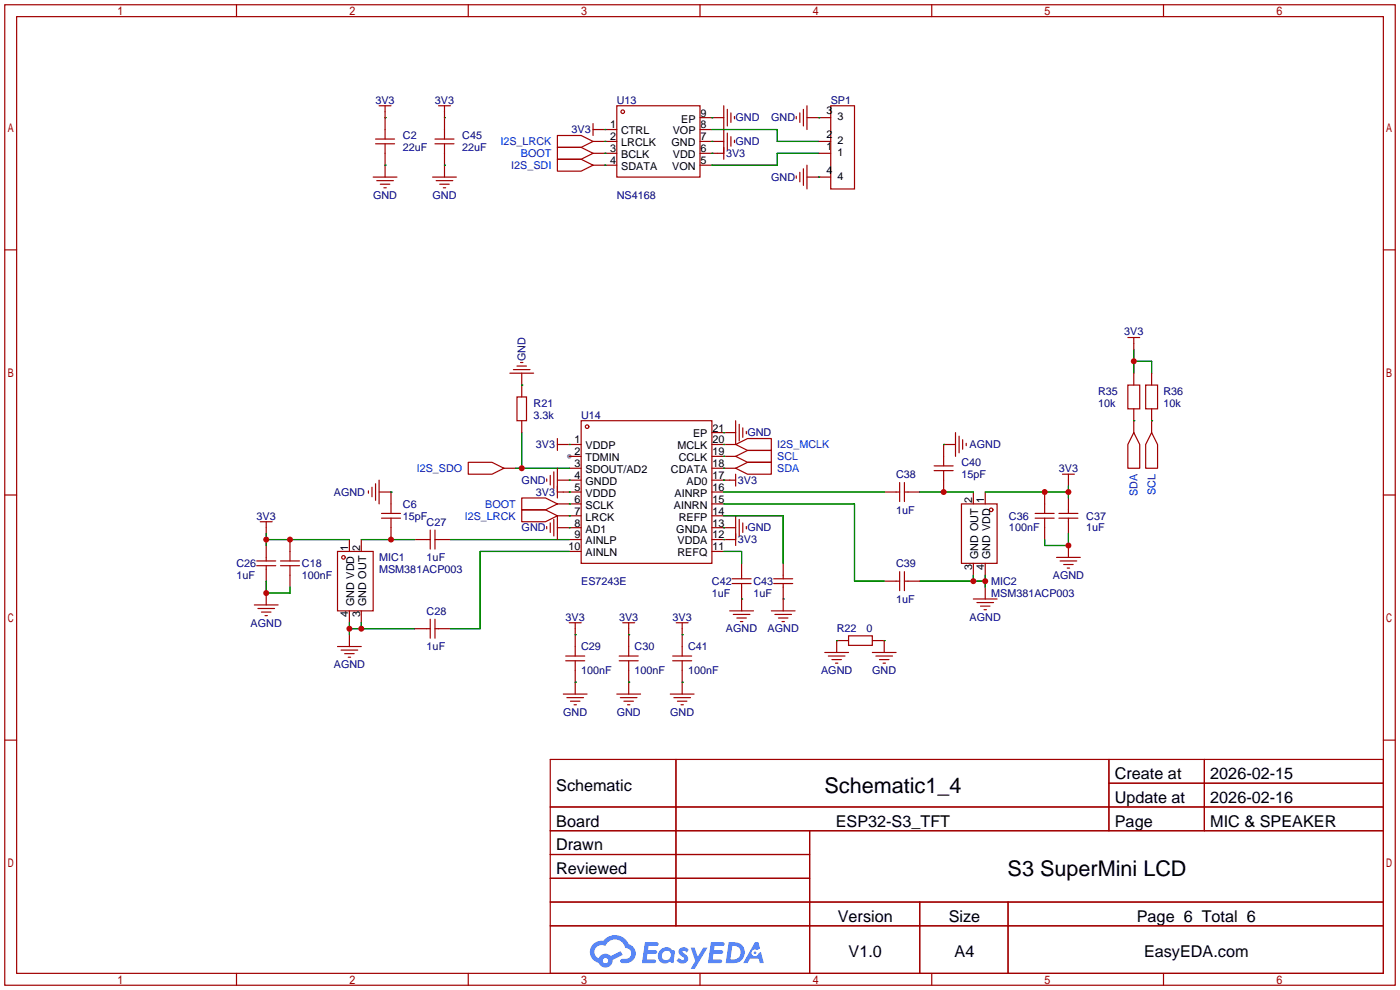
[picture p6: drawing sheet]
<svg xmlns="http://www.w3.org/2000/svg" width="299mm" height="212mm" viewBox="0 0 299 212" stroke-linecap="round" stroke-linejoin="round" font-family="sans-serif">
<circle cx="121.7" cy="97.5" r=".51" fill="#999"/>
<g fill="none" stroke="#a10000" stroke-width=".25">
<path d="M1 1h297.2v209.6h-297.2zM3.6 3.6h292.1v204.4h-292.1zM50.5 1v2.6M100.1 1v2.6M149.6 1v2.6M199.1 1v2.6M248.7 1v2.6M1 53.4h2.6M295.7 53.4h2.5M1 105.8h2.6M295.7 105.8h2.5M1 158.2h2.6"/>
<path d="M295.7 158.2h2.5M117.6 162.3h178.1v45.7h-178.1zM117.6 172.5h178.1M117.6 177.5h178.1M144.5 162.3v35.6M173 177.5v30.5M237 162.3v15.2M237 167.4h58.7M257.4 162.3v15.2M117.6 182.6h55.4M117.6 192.8h178.1M117.6 187.7h55.4"/>
<path d="M117.6 197.9h178.1M196.6 192.8v15.2M215.4 192.8v15.2M50.5 208v2.6M100.1 208v2.6M149.6 208v2.6M199.1 208v2.6M248.7 208v2.6"/>
</g>
<g fill="#5487ff">
<path d="M145.3 202.7a1.3 1.3 0 0 1 1.9 .3l-.4 .6a.54 .54 0 0 0-.9-.2l.1 .2a1.34 1.34 0 0 1 .9 1.8 1.47 1.47 0 0 1-2.3-.1l.5-.6 .8 .5a.31 .31 0 0 0 .4-.3 .31 .31 0 0 0-.3-.4 1.12 1.12 0 0 1-.7-1.8z"/>
<path d="M147.6 202.5h.9l.6 2 1.2-2h.9l-2.7 4.6h-.9l1-1.7z"/>
<path d="M137.8 201.4h1.7a1.31 1.31 0 0 1 1.2 .2 .4 .4 0 0 1-.3 .5l-1.8 .1-.1 .9h1.6a.4 .4 0 0 1 .4 .4 .4 .4 0 0 1-.5 .4h-1.6l-.2 1.2h1.4a.46 .46 0 0 1 .5 0 .46 .46 0 0 1 .1 .5l-.4 .2h-2.6z"/>
<path d="M151.9 201.4h1.7a1.32 1.32 0 0 1 1.2 .2 .39 .39 0 0 1-.3 .5l-1.8 .1-.1 .9h1.6a.4 .4 0 0 1 .4 .4 .4 .4 0 0 1-.4 .4h-1.7l-.2 1.2h1.4a.46 .46 0 0 1 .5 0 .46 .46 0 0 1 .1 .5l-.4 .2h-2.6z"/>
<path d="M161.3 201.4h.8l.3 1.3-.6 .4a.75 .75 0 0 0-1.1 .3 .75 .75 0 0 0 .5 1 .75 .75 0 0 0 .9-.7l.5-.2 .6 2.3h-.8l-.3-.9h-1.8l-.5 .9h-1z"/>
<path d="M155.7 201.4l-.6 4.4h1.5a2.27 2.27 0 0 0 2.6-2.2 2.27 2.27 0 0 0-2.7-2.2zM156.5 202.1a1.5 1.5 0 0 1 1.8 1.6 1.5 1.5 0 0 1-1.9 1.4h-.3z"/>
<path d="M141.2 203a1.6 1.6 0 0 0-.3 2.3 1.6 1.6 0 0 0 2.3 .2l.7 .3 .3-2.4-.1-.3-.5-.1a1.58 1.58 0 0 0-2.4 0zM141.8 203.5a.98 .98 0 0 1 1.6 .4 .98 .98 0 0 1-1.1 1.3 .94 .94 0 0 1-.9-.7 .94 .94 0 0 1 .4-1z"/>
<path d="M126.8 201.8a2.37 2.37 0 0 0 1.1 4 1.54 1.54 0 0 0 1.8 1 1.54 1.54 0 0 0 1.2-1.6l2.2-1.1-.5-.8-2 1a1.57 1.57 0 0 0-2.7 .5 1.5 1.5 0 0 1-.7-2.1 1.5 1.5 0 0 1 2.2-.5 2.23 2.23 0 0 1 2.3-1.4 2.23 2.23 0 0 1 2 1.8 1.16 1.16 0 0 1 1.2 1.1 1.16 1.16 0 0 1-1.1 1.2h-.7a.47 .47 0 0 0-.5 .4 .47 .47 0 0 0 .4 .5 2.17 2.17 0 0 0 2.5-.9 2.17 2.17 0 0 0-.3-2.7l-.8-.4a3.2 3.2 0 0 0-5.5-.7l-1.1 .1zM128.8 205.3a.6 .6 0 0 1 1.2 0 .6 .6 0 0 1-1.2 0z"/>
<circle cx="161.4" cy="203.6" r=".28"/>
</g>
<g fill="none" stroke="#a10000" stroke-width=".25">
<path d="M79.8 37.8h5M80.3 30.7h4M80.3 29.7h4M80.5 38.6h3.6M81 22.6h2.6M81.3 39.4h2M82.3 22.6v7.1M82.3 30.7v7.1M92.5 37.8h5M93 30.7h4M93 29.7h4M93.2 38.6h3.6"/>
<path d="M93.7 22.6h2.6M94 39.4h2M95 22.6v7.1M95 30.7v7.1M119.1 34h5.1l2.5 1.3-2.5 1.3h-5.1zM119.1 31.5h5.1l2.5 1.3-2.5 1.2h-5.1zM119.1 29h5.1l2.5 1.2-2.5 1.3h-5.1zM126.7 27.7h5.1M126.7 30.2h5.1M126.7 32.8h5.1M126.7 35.3h5.1M126.7 26.4v2.6"/>
<path d="M131.8 22.6h17.8v15.2h-17.8zM149.6 27.7h2.5M149.6 30.2h5.1M149.6 32.8h5.1M149.6 35.3h2.5M149.6 25.1h5.1M154.7 22.6v11.4M155.4 23.4v3.5M155.4 28.4v3.6M156.2 24.1v2.1M156.2 29.2v2M157 24.9v.5"/>
<path d="M157 30v.5M170.2 24.9v.5M170.2 37.6v.5M170.9 24.1v2.1M170.9 36.8v2.1M171.7 23.4v3.5M171.7 36.1v3.5M172.5 25.1h5M172.5 37.8h5M172.5 22.6v5.1M172.5 35.3v5.1M175 30.2h2.5"/>
<path d="M175 32.8h2.5M177.5 22.6h5.1v17.8h-5.1zM82 40.1h.5M94.7 40.1h.5M109 79.8h5M109.7 79h3.6M110.5 78.2h2M111.3 77.5h.5M111.5 79.8v5M241 72.1h2.6M242.3 72.1v2.6M242.3 79.8v2.5"/>
<path d="M246.1 79.8v2.5M100.1 98.8h5.1l2.5 1.3-2.5 1.2h-5.1zM110.5 84.8h2v5.1h-2zM111.5 89.9v2.6M119.1 95h5.1M119.1 93.7v2.6M121.7 97.5h2.5M124.2 89.9h27.9v30.5h-27.9zM152.1 95h5.1M152.1 97.5h5.1M152.1 92.5h5.1M157.2 95l2.6-1.3h5v2.6h-5z"/>
<path d="M157.2 97.5l2.6-1.2h5v2.5h-5zM157.2 89.9v5.1M158 90.7v3.5M158.7 91.4v2.1M159.5 92.2v.5M199.6 99.6h4.1M204.2 95h-2.5v4.6M204.2 92.5v5M205 93.2v3.6M205.7 94v2M206.5 94.7v.5M241 82.3h2.6v5.1h-2.6z"/>
<path d="M242.3 92.5l1.3 2.5v5.1h-2.6v-5.1zM242.3 87.4v5.1M244.9 82.3h2.5v5.1h-2.5zM246.1 92.5l1.3 2.5v5.1h-2.5v-5.1zM246.1 87.4v5.1M54.9 119.9h4M55.6 111.5h2.6M56.9 111.5v2.5M56.9 116.6v3.3M59.9 119.9h4.1M62 115.3v4.6M72.1 117.9h7.7v12.7h-7.7z"/>
<path d="M74.7 115.3v2.6M77.2 115.3v2.6M78.7 104.9v.5M79.5 104.1v2.1M80.3 103.4v3.5M81 105.2h2.6v4.5M81 102.6v5.1M81.5 109.7h4.1M81.5 110.7h4.1M83.6 110.7v4.6M88.6 115.3h3.3M91.9 113.3v4"/>
<path d="M93 115.3h3.3M93 113.3v4M107.7 100.1h2.5M111.5 106.4h5.1l2.5 1.3-2.5 1.3h-5.1zM111.5 109h5.1l2.5 1.2-2.5 1.3h-5.1zM116.8 102.4v.5M116.8 112.5v.5M117.6 101.6v2M117.6 111.8v2M118.4 100.8v3.6M118.4 111v3.6M119.1 102.6h5.1"/>
<path d="M119.1 105.2h5.1M119.1 107.7h5.1M119.1 110.2h5.1M119.1 112.8h5.1M119.1 100.1v6.3M119.1 110.2v5.1M121.7 100.1h2.5M121.7 115.3h2.5M121.7 117.9h2.5M152.1 100.1h5.1M152.1 102.6h5.1M152.1 105.2h2.6"/>
<path d="M152.1 107.7h2.6M152.1 110.2h2.6M152.1 112.8h5.1M152.1 115.3h5.1M152.1 117.9h2.6M157.2 100.1l2.6-1.3h5v2.5h-5zM157.2 101.3v2.6M157.2 110.2v6.4M158 111v3.6M158.7 111.8v2M159.5 112.5v.5M189 105.2h3.3"/>
<path d="M192.3 103.1v4.1M193.3 105.2h3.3M193.3 103.1v4.1M199.6 100.6h4.1M201.7 100.6v4.6M205.5 107.7h7.6v12.7h-7.6zM208 105.2v2.5M210.6 105.2v2.5M221.2 109.7h4.1M221.2 110.7h4.1M223.3 105.2v4.5M223.3 110.7v4.6"/>
<path d="M225.8 119.1h5.1M226.3 109.7h4.1M226.3 110.7h4.1M226.6 119.9h3.5M227.1 101.3h2.5M228.3 101.3v2.6M228.3 106.4v3.3M228.3 110.7v3.3M228.3 116.6v2.5M54.4 129.3h5M54.9 120.9h4M55.1 130h3.6"/>
<path d="M55.9 130.8h2M56.6 131.6h.5M56.9 120.9v3.3M56.9 126.7v2.6M59.9 120.9h4.1M62 120.9v4.6M72.1 138.2h5.1M72.9 138.9h3.6M73.7 139.7h2M74.7 130.6v2.5M74.7 135.6v2.6M77.2 130.6v2.5"/>
<path d="M88.6 134.4h3.3M91.9 132.3v4.1M93 132.3v4.1M93 134.4h3.3M121.7 133.1h2.5M122.9 133.1v7.1M133.1 133.1h2.5M134.4 133.1v7.1M144.5 133.1h2.6M145.8 133.1v7.1M156 130.6h5M156.5 124.7h4"/>
<path d="M156.5 123.7h4M156.7 131.3h3.6M157.5 132.1h2M158.2 132.8h.5M158.5 120.4v3.3M158.5 124.7v5.9M164.8 130.6h5.1M165.4 124.7h4M165.4 123.7h4M165.6 131.3h3.6M166.4 132.1h2M167.1 132.8h.5"/>
<path d="M167.4 120.4v3.3M167.4 124.7v5.9M176.3 139.4h5.1M181.4 135.9h5v2h-5zM181.4 136.9h-2.6v2.5M186.4 139.4h5.1M186.4 136.9h2.6v2.5M189 124.2h3.3M192.3 122.2v4M193.3 122.2v4M193.3 124.2h3.3M208 120.4v2.5"/>
<path d="M208 128h5.1M208.8 128.8h3.5M209.5 129.5h2.1M210.3 130.3h.5M210.6 120.4v2.5M210.6 125.5v2.5M227.3 120.6h2.1M228.1 121.4h.5M74.4 140.5h.5M120.4 148.3h5.1M120.9 141.2h4.1M120.9 140.2h4.1"/>
<path d="M121.2 149.1h3.5M121.9 149.9h2.1M122.7 150.6h.5M122.9 141.2v7.1M131.8 148.3h5.1M132.3 141.2h4.1M132.3 140.2h4.1M132.6 149.1h3.5M133.3 149.9h2.1M134.1 150.6h.5M134.4 141.2v7.1M143.3 148.3h5"/>
<path d="M143.8 141.2h4M143.8 140.2h4M144 149.1h3.6M144.8 149.9h2M145.5 150.6h.5M145.8 141.2v7.1M177 140.2h3.6M177.8 141h2M178.6 141.7h.5M187.2 140.2h3.6M188 141h2M188.7 141.7h.5"/>
<circle cx="133.1" cy="23.9" r=".38"/>
<circle cx="125.5" cy="91.2" r=".38"/>
<circle cx="73.4" cy="119.1" r=".38"/>
<circle cx="211.8" cy="109" r=".38"/>
</g>
<g fill="none" stroke="#008700" stroke-width=".25">
<path d="M82.3 35.3h.1M82.3 25.1h.1M95 35.3h.1M95 25.1h.1M129.3 30.2h.1M129.3 32.8h.1M129.3 35.3h.1M129.3 27.7h.1M152.1 25.1h.1M152.1 30.2h.1M152.1 32.8h.1M152.1 27.7h14v2.5h8.9"/>
<path d="M175 37.8h.1M175 25.1h.1M175 32.8h-8.9v2.5h-14M242.3 74.7v5.1M242.3 77.2h3.8v2.6M111.5 82.3h.1M111.5 92.5v7.6M121.7 95h.1M154.7 95h.1M154.7 97.5h.1M154.7 92.5h.1M201.7 95h.1"/>
<path d="M242.3 89.9h.1M246.1 89.9h.1M56.9 114v2.6M56.9 115.3h17.8M77.2 115.3h11.4M83.6 105.2h.1M96.3 115.3h25.4M110.2 100.1h11.5M121.7 112.8h.1M121.7 107.7h.1M121.7 110.2h.1M121.7 102.6h.1"/>
<path d="M121.7 105.2h.1M121.7 117.9h-19.1v16.5h-6.3M154.7 100.1h.1M154.7 102.6h.1M154.7 115.3h.1M154.7 112.8h.1M154.7 117.9h3.8v2.5M154.7 105.2h34.3M154.7 107.7h27.9v16.5h6.4M154.7 110.2h12.7v10.2M196.6 105.2h11.4M210.6 105.2h17.7"/>
<path d="M228.3 103.9v2.5M228.3 114v2.6h-5v-1.3M56.9 124.2v2.5h5.1v-1.2M74.7 133.1v2.5M74.7 134.4h13.9M77.2 133.1v1.3M122.9 135.6h.1M134.4 135.6h.1M145.8 135.6h.1M158.5 128h.1M167.4 128h.1M178.8 136.9h.1"/>
<path d="M189 136.9h.1M196.6 124.2h14M208 122.9v1.3M210.6 122.9v2.6M122.9 145.8h.1M134.4 145.8h.1M145.8 145.8h.1"/>
</g>
<g fill="#c00">
<circle cx="56.9" cy="115.3" r=".63"/>
<circle cx="62" cy="115.3" r=".63"/>
<circle cx="56.9" cy="126.7" r=".63"/>
<circle cx="74.7" cy="134.4" r=".63"/>
<circle cx="77.2" cy="134.4" r=".63"/>
<circle cx="83.6" cy="115.3" r=".63"/>
<circle cx="111.5" cy="100.1" r=".63"/>
<circle cx="228.3" cy="105.2" r=".63"/>
<circle cx="223.3" cy="105.2" r=".63"/>
<circle cx="228.3" cy="116.6" r=".63"/>
<circle cx="210.6" cy="124.2" r=".63"/>
<circle cx="208" cy="124.2" r=".63"/>
<circle cx="201.7" cy="105.2" r=".63"/>
<circle cx="242.3" cy="77.2" r=".63"/>
</g>
<g font-size="4.6">
<text x="176.2" y="169.4">Schematic1_4</text>
<text x="215.4" y="187.2">S3 SuperMini LCD</text>
</g>
<g font-size="3.5">
<text x="238.3" y="166.5">Create at</text>
<text x="258.7" y="166.5">2026-02-15</text>
<text x="118.9" y="169.1">Schematic</text>
<text x="238.3" y="171.6">Update at</text>
<text x="258.7" y="171.6">2026-02-16</text>
<text x="118.9" y="176.7">Board</text>
<text x="178.6" y="176.7">ESP32-S3_TFT</text>
<text x="238.3" y="176.7">Page</text>
<text x="258.7" y="176.7">MIC &amp; SPEAKER</text>
<text x="118.9" y="181.8">Drawn</text>
<text x="118.9" y="186.8">Reviewed</text>
<text x="179.1" y="197">Version</text>
<text x="202.8" y="197">Size</text>
<text x="243" y="197">Page 6 Total 6</text>
<text x="181.4" y="204.6">V1.0</text>
<text x="204" y="204.6">A4</text>
<text x="244.5" y="204.6">EasyEDA.com</text>
</g>
<g font-size="2.3" fill="#000080">
<text x="80.2" y="22.1">3V3</text>
<text x="92.9" y="22.1">3V3</text>
<text x="131.8" y="22.1">U13</text>
<text x="177.5" y="22.1">SP1</text>
<text x="86.1" y="29.8">C2</text>
<text x="98.8" y="29.8">C45</text>
<text x="122.2" y="28.5">3V3</text>
<text x="157.2" y="26">GND</text>
<text x="164.8" y="26">GND</text>
<text x="86.1" y="32.3">22uF</text>
<text x="98.8" y="32.3">22uF</text>
<text x="155.2" y="33.6">3V3</text>
<text x="157.2" y="31">GND</text>
<text x="164.8" y="38.7">GND</text>
<text x="79.7" y="42.5">GND</text>
<text x="92.4" y="42.5">GND</text>
<text x="131.8" y="42.5">NS4168</text>
<text x="240.3" y="71.7">3V3</text>
<text x="112.3" y="77.2" transform="rotate(-90 112.3 77.2)">GND</text>
<text x="114" y="89.5">3.3k</text>
<text x="114" y="86.9">R21</text>
<text x="124.2" y="89.5">U14</text>
<text x="234.7" y="84.4">R35</text>
<text x="234.7" y="86.9">10k</text>
<text x="248.7" y="84.4">R36</text>
<text x="248.7" y="86.9">10k</text>
<text x="114.5" y="95.8">3V3</text>
<text x="159.7" y="93.3">GND</text>
<text x="207.2" y="95.8">AGND</text>
<text x="205.5" y="99.6">C40</text>
<text x="226.3" y="100.9">3V3</text>
<text x="71.3" y="106">AGND</text>
<text x="111.5" y="103.4">GND</text>
<text x="114.5" y="106">3V3</text>
<text x="157.7" y="103.4">3V3</text>
<text x="191.5" y="102.2">C38</text>
<text x="205.5" y="102.2">15pF</text>
<text x="54.8" y="111">3V3</text>
<text x="86.1" y="111">15pF</text>
<text x="86.1" y="108.5">C6</text>
<text x="91.2" y="112.3">C27</text>
<text x="111.5" y="113.6">GND</text>
<text x="159.7" y="113.6">GND</text>
<text x="191.5" y="109.8">1uF</text>
<text x="215.6" y="113.6">100nF</text>
<text x="215.6" y="111">C36</text>
<text x="232.2" y="113.6">1uF</text>
<text x="232.2" y="111">C37</text>
<text x="81" y="119.9">MIC1</text>
<text x="91.2" y="119.9">1uF</text>
<text x="157.7" y="116.1">3V3</text>
<text x="50.5" y="123.7">1uF</text>
<text x="50.5" y="121.2">C26</text>
<text x="64.5" y="123.7">100nF</text>
<text x="64.5" y="121.2">C18</text>
<text x="81" y="122.5">MSM381ACP003</text>
<text x="124.2" y="125">ES7243E</text>
<text x="152.1" y="125">C42</text>
<text x="161" y="125">C43</text>
<text x="191.5" y="121.2">C39</text>
<text x="211.8" y="125">MIC2</text>
<text x="225" y="123.7">AGND</text>
<text x="91.2" y="131.4">C28</text>
<text x="152.1" y="127.6">1uF</text>
<text x="161" y="127.6">1uF</text>
<text x="191.5" y="128.8">1uF</text>
<text x="211.8" y="127.6">MSM381ACP003</text>
<text x="53.6" y="133.9">AGND</text>
<text x="120.9" y="132.6">3V3</text>
<text x="132.3" y="132.6">3V3</text>
<text x="143.7" y="132.6">3V3</text>
<text x="155.2" y="135.2">AGND</text>
<text x="164.1" y="135.2">AGND</text>
<text x="178.8" y="135.2">R22</text>
<text x="185.2" y="135.2">0</text>
<text x="207.2" y="132.6">AGND</text>
<text x="71.3" y="142.8">AGND</text>
<text x="91.2" y="139">1uF</text>
<text x="124.2" y="139">C29</text>
<text x="135.6" y="139">C30</text>
<text x="147.1" y="139">C41</text>
<text x="124.2" y="144.1">100nF</text>
<text x="135.6" y="144.1">100nF</text>
<text x="147.1" y="144.1">100nF</text>
<text x="175.5" y="144.1">AGND</text>
<text x="186.4" y="144.1">GND</text>
<text x="120.4" y="153">GND</text>
<text x="131.8" y="153">GND</text>
<text x="143.2" y="153">GND</text>
</g>
<g font-size="2.3">
<text x="130.4" y="27.5">1</text>
<text x="130.4" y="30">2</text>
<text x="132.8" y="28.7">CTRL</text>
<text x="143.8" y="28.7">VOP</text>
<text x="145.6" y="26.2">EP</text>
<text x="149.7" y="30">7</text>
<text x="149.7" y="27.5">8</text>
<text x="149.7" y="24.9">9</text>
<text x="176.6" y="29.5">2</text>
<text x="176.6" y="24.4">3</text>
<text x="179" y="25.7">3</text>
<text x="130.4" y="32.5">3</text>
<text x="130.4" y="35.1">4</text>
<text x="132.8" y="31.3">LRCLK</text>
<text x="132.8" y="33.8">BCLK</text>
<text x="143.5" y="31.3">GND</text>
<text x="143.8" y="33.8">VDD</text>
<text x="149.7" y="35.1">5</text>
<text x="149.7" y="32.5">6</text>
<text x="176.6" y="32">1</text>
<text x="179" y="33.3">1</text>
<text x="179" y="30.8">2</text>
<text x="132.8" y="36.3">SDATA</text>
<text x="143.7" y="36.3">VON</text>
<text x="176.6" y="37.1">4</text>
<text x="179" y="38.4">4</text>
<text x="122.8" y="94.8">1</text>
<text x="148.1" y="93.5">EP</text>
<text x="152.3" y="94.8">20</text>
<text x="152.3" y="92.2">21</text>
<text x="122.8" y="97.3">2</text>
<text x="122.8" y="99.8">3</text>
<text x="125.1" y="96">VDDP</text>
<text x="125.1" y="98.6">TDMIN</text>
<text x="125.1" y="101.1">SDOUT/AD2</text>
<text x="143.4" y="101.1">CDATA</text>
<text x="144.8" y="96">MCLK</text>
<text x="145" y="98.6">CCLK</text>
<text x="152.3" y="99.8">18</text>
<text x="152.3" y="97.3">19</text>
<text x="122.8" y="102.4">4</text>
<text x="122.8" y="104.9">5</text>
<text x="122.8" y="107.5">6</text>
<text x="125.1" y="103.7">GNDD</text>
<text x="125.1" y="106.2">VDDD</text>
<text x="144.1" y="106.2">AINRP</text>
<text x="146.7" y="103.7">AD0</text>
<text x="152.3" y="107.5">15</text>
<text x="152.3" y="104.9">16</text>
<text x="152.3" y="102.4">17</text>
<text x="207.8" y="107.6" transform="rotate(-90 207.8 107.6)">2</text>
<text x="210.3" y="107.6" transform="rotate(-90 210.3 107.6)">1</text>
<text x="122.8" y="110">7</text>
<text x="122.8" y="112.5">8</text>
<text x="125.1" y="108.7">SCLK</text>
<text x="125.1" y="111.3">LRCK</text>
<text x="125.1" y="113.8">AD1</text>
<text x="144" y="108.7">AINRN</text>
<text x="144.5" y="113.8">GNDA</text>
<text x="145" y="111.3">REFP</text>
<text x="152.3" y="112.5">13</text>
<text x="152.3" y="110">14</text>
<text x="74.4" y="117.7" transform="rotate(-90 74.4 117.7)">1</text>
<text x="77" y="117.7" transform="rotate(-90 77 117.7)">2</text>
<text x="121.5" y="117.6">10</text>
<text x="122.8" y="115.1">9</text>
<text x="125.1" y="116.4">AINLP</text>
<text x="125.1" y="118.9">AINLN</text>
<text x="144.8" y="118.9">REFQ</text>
<text x="144.8" y="116.4">VDDA</text>
<text x="152.3" y="117.6">11</text>
<text x="152.3" y="115.1">12</text>
<text x="209.1" y="119.5" transform="rotate(-90 209.1 119.5)">GND OUT</text>
<text x="211.6" y="119.5" transform="rotate(-90 211.6 119.5)">GND VDD</text>
<text x="207.8" y="121.8" transform="rotate(-90 207.8 121.8)">3</text>
<text x="210.3" y="121.8" transform="rotate(-90 210.3 121.8)">4</text>
<text x="74.4" y="132" transform="rotate(-90 74.4 132)">4</text>
<text x="75.7" y="129.6" transform="rotate(-90 75.7 129.6)">GND VDD</text>
<text x="77" y="132" transform="rotate(-90 77 132)">3</text>
<text x="78.3" y="129.6" transform="rotate(-90 78.3 129.6)">GND OUT</text>
</g>
<g font-size="2.3" fill="#00f">
<text x="106.9" y="31">I2S_LRCK</text>
<text x="111.3" y="33.6">BOOT</text>
<text x="109.3" y="36.1">I2S_SDI</text>
<text x="166.1" y="95.8">I2S_MCLK</text>
<text x="89.1" y="100.9">I2S_SDO</text>
<text x="166.1" y="100.9">SDA</text>
<text x="166.1" y="98.3">SCL</text>
<text x="243.1" y="106.1" transform="rotate(-90 243.1 106.1)">SDA</text>
<text x="246.9" y="105.8" transform="rotate(-90 246.9 105.8)">SCL</text>
<text x="99.3" y="111">I2S_LRCK</text>
<text x="103.7" y="108.5">BOOT</text>
</g>
</svg>
